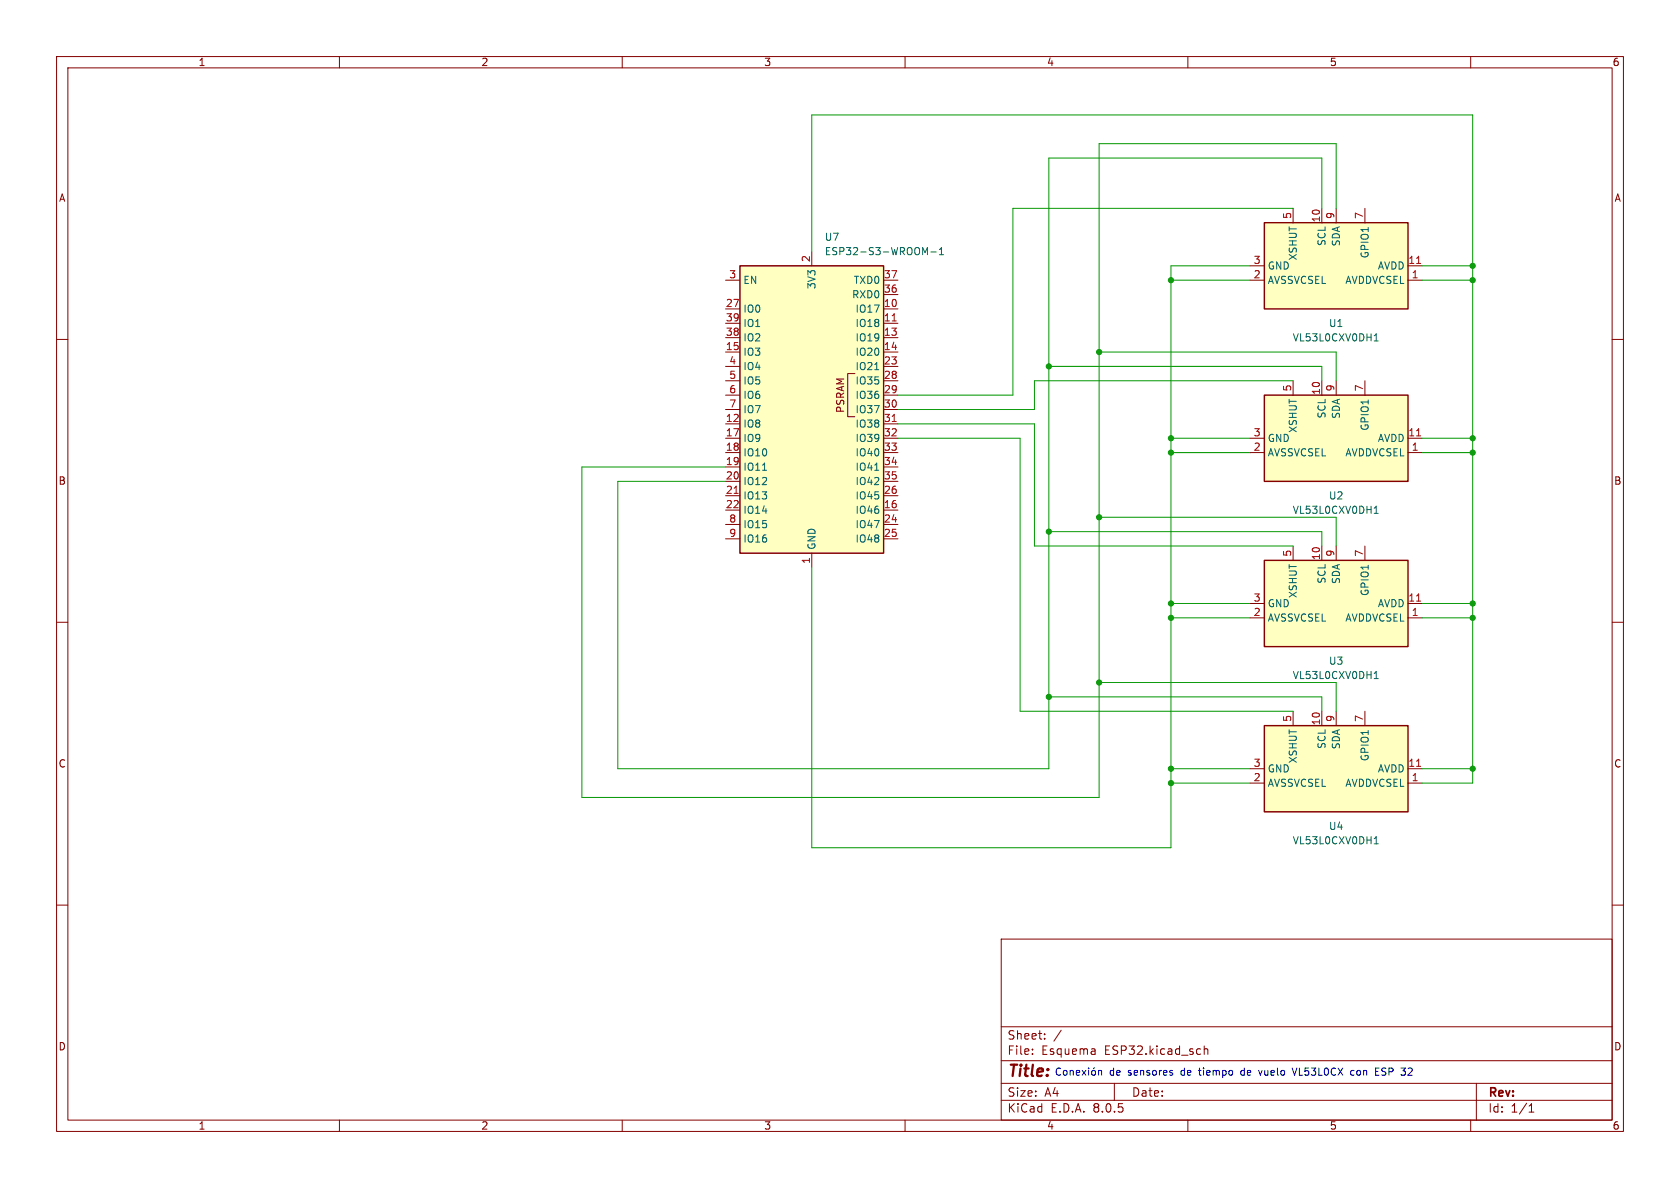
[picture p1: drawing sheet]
<svg xmlns="http://www.w3.org/2000/svg" width="297mm" height="210mm" viewBox="0 0 297 210" stroke-linecap="round" stroke-linejoin="round" font-family="sans-serif">
<g fill="none" stroke="#840000" stroke-width=".18">
<path d="M10 10h277v190h-277zM12 12h273v186h-273zM60 10v2M110 10v2M160 10v2M210 10v2M260 10v2M10 60h2M285 60h2M10 110h2M285 110h2M10 160h2"/>
<path d="M285 160h2M177 166h108v32h-108zM60 198v2M110 198v2M160 198v2M177 194.5h108M177 191.5h108M177 187.5h108M177 181.5h108M182.5 186.3v.1M182.5 185.5v.1M184.7 183.6v.1"/>
<path d="M184.7 182.8v.1M187.6 182.1l-1.3 2M193.5 185.5l.1 .9M193.6 186.3l-.1 .1M193.6 185.8h-.1M197 191.5v3M210 198v2M212.9 184.9v1.5M212.9 185.5l.2-.1 .4 .1v.9M260 198v2M261 191.5v6.5M270.3 196.6h.9"/>
<path d="M270.3 195.5l.4-.4v1.5"/>
</g>
<path d="M223.5 69.9h25.4v15.2h-25.4z" fill="#ffffc2"/>
<path d="M223.5 69.9h25.4v15.2h-25.4z" fill="none" stroke="#840000" stroke-width=".25"/>
<path d="M221 77.5h2.5M228.6 67.3v2.6M233.7 67.3v2.6M236.2 67.3v2.6M241.3 67.3v2.6M248.9 77.5h2.6M221 80h2.5M248.9 80h2.6" fill="none" stroke="#840000" stroke-width=".18"/>
<path d="M250.4 77.1h.8" fill="none" stroke="#a90000" stroke-width=".18"/>
<path d="M242.9 90.7h.8M242.9 89.8l.4-.3v1.2" fill="none" stroke="#006464" stroke-width=".18"/>
<path d="M223.5 128.3h25.4v15.2h-25.4z" fill="#ffffc2"/>
<path d="M223.5 128.3h25.4v15.2h-25.4z" fill="none" stroke="#840000" stroke-width=".25"/>
<path d="M221 138.4h2.5M221 135.9h2.5M228.6 125.7v2.6M233.7 125.7v2.6M236.2 125.7v2.6M241.3 125.7v2.6M248.9 138.4h2.6M248.9 135.9h2.6" fill="none" stroke="#840000" stroke-width=".18"/>
<path d="M250.4 135.5h.8" fill="none" stroke="#a90000" stroke-width=".18"/>
<path d="M242.9 149.2h.8M242.9 148.3l.4-.4v1.3" fill="none" stroke="#006464" stroke-width=".18"/>
<path d="M223.5 39.4h25.4v15.2h-25.4z" fill="#ffffc2"/>
<path d="M223.5 39.4h25.4v15.2h-25.4z" fill="none" stroke="#840000" stroke-width=".25"/>
<path d="M228.6 36.8v2.6M233.7 36.8v2.6M236.2 36.8v2.6M241.3 36.8v2.6M221 49.5h2.5M221 47h2.5M248.9 49.5h2.6M248.9 47h2.6" fill="none" stroke="#840000" stroke-width=".18"/>
<path d="M250.4 46.6h.8" fill="none" stroke="#a90000" stroke-width=".18"/>
<path d="M242.9 59.4l.4-.4v1.3M242.9 60.3h.8" fill="none" stroke="#006464" stroke-width=".18"/>
<path d="M223.5 99.1h25.4v15.2h-25.4z" fill="#ffffc2"/>
<path d="M223.5 99.1h25.4v15.2h-25.4z" fill="none" stroke="#840000" stroke-width=".25"/>
<path d="M228.6 96.5v2.6M233.7 96.5v2.6M236.2 96.5v2.6M241.3 96.5v2.6M221 109.2h2.5M221 106.7h2.5M248.9 109.2h2.6M248.9 106.7h2.6" fill="none" stroke="#840000" stroke-width=".18"/>
<path d="M250.4 106.3h.8" fill="none" stroke="#a90000" stroke-width=".18"/>
<path d="M242.9 120h.8M242.9 119.1l.4-.4v1.3" fill="none" stroke="#006464" stroke-width=".18"/>
<path d="M130.8 47h25.4v50.8h-25.4z" fill="#ffffc2"/>
<path d="M130.8 47h25.4v50.8h-25.4z" fill="none" stroke="#840000" stroke-width=".25"/>
<g fill="none" stroke="#840000" stroke-width=".18">
<path d="M128.3 54.6h2.5M128.3 57.2h2.5M128.3 59.7h2.5M128.3 49.5h2.5M143.5 44.5v2.5M156.2 54.6h2.5M156.2 57.2h2.5M156.2 59.7h2.5M156.2 49.5h2.5M156.2 52.1h2.5M128.3 74.9h2.5M128.3 62.2h2.5"/>
<path d="M128.3 77.5h2.5M128.3 64.8h2.5M128.3 67.3h2.5M128.3 69.9h2.5M128.3 72.4h2.5M151.1 66h-1.2v7.7h1.2M156.2 74.9h2.5M156.2 62.2h2.5M156.2 77.5h2.5M156.2 64.8h2.5M156.2 67.3h2.5M156.2 69.9h2.5"/>
<path d="M156.2 72.4h2.5M128.3 90.2h2.5M128.3 80h2.5M128.3 82.6h2.5M128.3 85.1h2.5M128.3 87.6h2.5M128.3 92.7h2.5M128.3 95.3h2.5M143.5 97.8v2.5M156.2 90.2h2.5M156.2 80h2.5M156.2 82.6h2.5"/>
<path d="M156.2 85.1h2.5M156.2 87.6h2.5M156.2 92.7h2.5M156.2 95.3h2.5"/>
</g>
<path d="M157.7 56.7h.7M157.7 74.5h.7M129.8 87.2h.7" fill="none" stroke="#a90000" stroke-width=".18"/>
<path d="M163.5 44.7l.5-.9v1.2M164.6 44.5h.9M166.1 45h.7M166.1 44.1l.3-.3v1.2M154.6 65.3h.8M134.8 83.1h.7M154.6 83.1h.8" fill="none" stroke="#006464" stroke-width=".18"/>
<g fill="none" stroke="#0000c2" stroke-width=".18">
<path d="M187.5 188.9a.6 .6 0 0 0-.8 .4 .6 .6 0 0 0 .6 .8l.2-.2M188.1 189.3l.3-.1 .2 .3v.3l-.2 .3-.3-.1-.1-.2zM189.2 189.3l.2-.1 .3 .1v.8M189.2 189.2v.9M190.3 189.6l.6-.1-.1-.2-.3-.1-.2 .2v.6h.5M191.3 189.2l.7 .9M192 189.2l-.7 .9M192.5 188.8v.1M192.5 189.2v.9M193.1 189.3l.3-.1 .3 .3v.3l-.3 .3-.3-.1-.1-.2zM193.5 188.7l-.2 .2M194.2 189.3l.2-.1 .3 .1 .1 .8"/>
<path d="M194.2 189.2v.9M200 189.3l-.3-.1-.2 .2v.2l.5 .1v.3h-.5M200.5 189.6l.6-.1-.1-.2-.3-.1-.2 .2 .1 .6h.4M201.6 189.3l.2-.1 .3 .1 .1 .8M201.6 189.2v.9M203.2 189.3l-.3-.1-.2 .2 .1 .2 .4 .1v.3h-.5M203.9 189.3l.3-.1 .2 .3v.3l-.2 .3-.3-.1-.1-.2zM205 189.2v.9M205.3 189.2l-.3 .3M205.7 189.6l.6-.1-.1-.2-.3-.1-.2 .2 .1 .6h.4M207.3 189.3l-.3-.1-.2 .2v.2l.5 .1v.3h-.5M219.5 189.3l-.1 .2 .1 .5"/>
<path d="M222.5 189.2l.3 .9 .3-.9M228.4 188.8l.5 1.3 .4-1.3M239.4 189.3l-.4-.1-.2 .3 .1 .5h.5M243.2 190.1h.6M243.2 188.8h.6M243.2 189.4h.4"/>
</g>
<g fill="none" stroke="#009600" stroke-width=".18">
<path d="M228.6 36.8h-49.5v33.1h-20.4M233.7 36.8v-8.9h-48.3v108h-76.2v-50.8h19.1M236.2 36.8v-11.4h-41.9v115.6h-91.4v-58.4h25.4M143.5 44.5v-24.2h116.8v118.1h-8.8M207 49.5h14M221 47h-14v102.9h-63.5v-49.6M251.5 47h8.8M251.5 49.5h8.8M158.7 77.5h21.6v48.2h48.3M158.7 74.9h24.2v21.6h45.7M185.4 64.8h48.3v2.5M194.3 62.2h41.9v5.1"/>
<path d="M207 77.5h14M228.6 67.3h-45.7v5.1h-24.2M251.5 77.5h8.8M185.4 94h48.3v2.5M194.3 91.4h41.9v5.1M207 80h14M251.5 80h8.8M207 106.7h14M207 109.2h14M251.5 106.7h8.8M251.5 109.2h8.8M185.4 123.2h48.3v2.5"/>
<path d="M194.3 120.7h41.9v5M207 138.4h14M207 135.9h14M251.5 135.9h8.8"/>
</g>
<g fill="#009600" stroke="#009600" stroke-width=".18">
<circle cx="260.3" cy="77.5" r=".46"/>
<circle cx="260.3" cy="49.5" r=".46"/>
<circle cx="260.3" cy="47" r=".46"/>
<circle cx="185.4" cy="64.8" r=".46"/>
<circle cx="207" cy="138.4" r=".46"/>
<circle cx="207" cy="106.7" r=".46"/>
<circle cx="207" cy="135.9" r=".46"/>
<circle cx="260.3" cy="109.2" r=".46"/>
<circle cx="260.3" cy="106.7" r=".46"/>
<circle cx="260.3" cy="80" r=".46"/>
<circle cx="260.3" cy="135.9" r=".46"/>
<circle cx="207" cy="80" r=".46"/>
<circle cx="207" cy="109.2" r=".46"/>
<circle cx="194.3" cy="91.4" r=".46"/>
<circle cx="194.3" cy="120.7" r=".46"/>
<circle cx="185.4" cy="123.2" r=".46"/>
<circle cx="207" cy="49.5" r=".46"/>
<circle cx="207" cy="77.5" r=".46"/>
<circle cx="194.3" cy="62.2" r=".46"/>
<circle cx="185.4" cy="94" r=".46"/>
</g>
<text font-size="2.8" fill="#840000" x="178" y="190.9">Title:</text>
<g font-size="2.1" fill="#840000">
<text x="178" y="184">Sheet:</text>
<text x="178" y="186.7">File:</text>
<text x="184.1" y="186.7">Esquema</text>
<text x="195.3" y="186.7">ESP32.kicad_sch</text>
<text x="178" y="196.9">KiCad</text>
<text x="178" y="194.1">Size:</text>
<text x="184.7" y="194.1">A4</text>
<text x="185.7" y="196.9">E.D.A.</text>
<text x="193.3" y="196.9">8.0.5</text>
<text x="200" y="194.1">Date:</text>
<text x="263" y="194.3">Rev:</text>
<text x="263" y="196.9">Id:</text>
<text x="267.1" y="196.9">1/1</text>
</g>
<g font-size="1.8" fill="#840000">
<text x="35" y="11.9">1</text>
<text x="85" y="11.9">2</text>
<text x="135" y="11.9">3</text>
<text x="185" y="11.9">4</text>
<text x="235" y="11.9">5</text>
<text x="285" y="11.9">6</text>
<text x="10.3" y="35.9">A</text>
<text x="285.3" y="35.9">A</text>
<text x="149.5" y="73.1" transform="rotate(-90 149.5 73.1)">PSRAM</text>
<text x="10.3" y="85.9">B</text>
<text x="285.3" y="85.9">B</text>
<text x="10.3" y="135.9">C</text>
<text x="285.3" y="135.9">C</text>
<text x="10.3" y="185.9">D</text>
<text x="285.3" y="185.9">D</text>
<text x="35" y="199.9">1</text>
<text x="85" y="199.9">2</text>
<text x="135" y="199.9">3</text>
<text x="185" y="199.9">4</text>
<text x="235" y="199.9">5</text>
<text x="285" y="199.9">6</text>
</g>
<g font-size="1.8" fill="#a90000">
<text x="228.3" y="38.8" transform="rotate(-90 228.3 38.8)">5</text>
<text x="233.4" y="39.4" transform="rotate(-90 233.4 39.4)">10</text>
<text x="236" y="38.8" transform="rotate(-90 236 38.8)">9</text>
<text x="241" y="38.8" transform="rotate(-90 241 38.8)">7</text>
<text x="143.3" y="46.4" transform="rotate(-90 143.3 46.4)">2</text>
<text x="221.5" y="46.7">3</text>
<text x="248.9" y="46.7">11</text>
<text x="128.8" y="49.3">3</text>
<text x="156.2" y="51.8">36</text>
<text x="156.2" y="49.3">37</text>
<text x="221.5" y="49.3">2</text>
<text x="249.5" y="49.3">1</text>
<text x="128.2" y="54.4">27</text>
<text x="128.2" y="59.4">38</text>
<text x="128.2" y="56.9">39</text>
<text x="156.2" y="54.4">10</text>
<text x="156.2" y="56.9">11</text>
<text x="156.2" y="59.4">13</text>
<text x="128.2" y="62">15</text>
<text x="128.8" y="64.5">4</text>
<text x="156.2" y="62">14</text>
<text x="156.2" y="64.5">23</text>
<text x="128.8" y="67.1">5</text>
<text x="128.8" y="69.6">6</text>
<text x="156.2" y="67.1">28</text>
<text x="156.2" y="69.6">29</text>
<text x="228.3" y="69.3" transform="rotate(-90 228.3 69.3)">5</text>
<text x="233.4" y="69.9" transform="rotate(-90 233.4 69.9)">10</text>
<text x="236" y="69.3" transform="rotate(-90 236 69.3)">9</text>
<text x="241" y="69.3" transform="rotate(-90 241 69.3)">7</text>
<text x="128.2" y="74.7">12</text>
<text x="128.2" y="77.2">17</text>
<text x="128.8" y="72.1">7</text>
<text x="156.2" y="72.1">30</text>
<text x="156.2" y="74.7">31</text>
<text x="156.2" y="77.2">32</text>
<text x="221.5" y="77.2">3</text>
<text x="248.9" y="77.2">11</text>
<text x="128.2" y="79.8">18</text>
<text x="128.2" y="82.3">19</text>
<text x="156.2" y="79.8">33</text>
<text x="156.2" y="82.3">34</text>
<text x="221.5" y="79.8">2</text>
<text x="249.5" y="79.8">1</text>
<text x="128.2" y="84.8">20</text>
<text x="128.2" y="87.4">21</text>
<text x="128.2" y="89.9">22</text>
<text x="156.2" y="89.9">16</text>
<text x="156.2" y="87.4">26</text>
<text x="156.2" y="84.8">35</text>
<text x="128.8" y="92.5">8</text>
<text x="128.8" y="95">9</text>
<text x="156.2" y="92.5">24</text>
<text x="156.2" y="95">25</text>
<text x="143.3" y="99.8" transform="rotate(-90 143.3 99.8)">1</text>
<text x="228.3" y="98.5" transform="rotate(-90 228.3 98.5)">5</text>
<text x="233.4" y="99.1" transform="rotate(-90 233.4 99.1)">10</text>
<text x="236" y="98.5" transform="rotate(-90 236 98.5)">9</text>
<text x="241" y="98.5" transform="rotate(-90 241 98.5)">7</text>
<text x="221.5" y="106.4">3</text>
<text x="248.9" y="106.4">11</text>
<text x="221.5" y="109">2</text>
<text x="249.5" y="109">1</text>
<text x="228.3" y="127.7" transform="rotate(-90 228.3 127.7)">5</text>
<text x="233.4" y="128.3" transform="rotate(-90 233.4 128.3)">10</text>
<text x="236" y="127.7" transform="rotate(-90 236 127.7)">9</text>
<text x="241" y="127.7" transform="rotate(-90 241 127.7)">7</text>
<text x="221.5" y="135.6">3</text>
<text x="248.9" y="135.6">11</text>
<text x="221.5" y="138.2">2</text>
<text x="249.5" y="138.2">1</text>
</g>
<g font-size="1.8" fill="#006464">
<text x="145.7" y="42.8">U7</text>
<text x="145.7" y="45.3">ESP32-S3-WROOM-1</text>
<text x="224" y="47.9">GND</text>
<text x="229.5" y="46.1" transform="rotate(-90 229.5 46.1)">XSHUT</text>
<text x="234.5" y="43.6" transform="rotate(-90 234.5 43.6)">SCL</text>
<text x="237.1" y="43.6" transform="rotate(-90 237.1 43.6)">SDA</text>
<text x="242.2" y="45.8" transform="rotate(-90 242.2 45.8)">GPIO1</text>
<text x="243.5" y="47.9">AVDD</text>
<text x="131.3" y="50.4">EN</text>
<text x="144.4" y="51.2" transform="rotate(-90 144.4 51.2)">3V3</text>
<text x="150.5" y="52.9">RXD0</text>
<text x="150.8" y="50.4">TXD0</text>
<text x="224" y="50.4">AVSSVCSEL</text>
<text x="237.7" y="50.4">AVDDVCSEL</text>
<text x="131.3" y="55.5">IO0</text>
<text x="131.3" y="58">IO1</text>
<text x="151.1" y="55.5">IO17</text>
<text x="151.1" y="58">IO18</text>
<text x="234.8" y="58">U1</text>
<text x="131.3" y="63.1">IO3</text>
<text x="131.3" y="60.6">IO2</text>
<text x="131.3" y="65.6">IO4</text>
<text x="151.1" y="60.6">IO19</text>
<text x="151.1" y="63.1">IO20</text>
<text x="151.1" y="65.6">IO21</text>
<text x="228.4" y="60.6">VL53L0CXV0DH1</text>
<text x="131.3" y="68.2">IO5</text>
<text x="131.3" y="70.7">IO6</text>
<text x="151.1" y="68.2">IO35</text>
<text x="151.1" y="70.7">IO36</text>
<text x="131.3" y="75.8">IO8</text>
<text x="131.3" y="73.3">IO7</text>
<text x="151.1" y="73.3">IO37</text>
<text x="151.1" y="75.8">IO38</text>
<text x="229.5" y="76.6" transform="rotate(-90 229.5 76.6)">XSHUT</text>
<text x="234.5" y="74.1" transform="rotate(-90 234.5 74.1)">SCL</text>
<text x="237.1" y="74.1" transform="rotate(-90 237.1 74.1)">SDA</text>
<text x="242.2" y="76.2" transform="rotate(-90 242.2 76.2)">GPIO1</text>
<text x="131.3" y="78.3">IO9</text>
<text x="131.3" y="80.9">IO10</text>
<text x="131.3" y="83.4">IO11</text>
<text x="151.1" y="78.3">IO39</text>
<text x="151.1" y="80.9">IO40</text>
<text x="151.1" y="83.4">IO41</text>
<text x="224" y="80.9">AVSSVCSEL</text>
<text x="224" y="78.3">GND</text>
<text x="237.7" y="80.9">AVDDVCSEL</text>
<text x="243.5" y="78.3">AVDD</text>
<text x="131.3" y="86">IO12</text>
<text x="131.3" y="88.5">IO13</text>
<text x="151.1" y="88.5">IO45</text>
<text x="151.1" y="86">IO42</text>
<text x="234.8" y="88.5">U2</text>
<text x="131.3" y="91">IO14</text>
<text x="131.3" y="93.6">IO15</text>
<text x="151.1" y="91">IO46</text>
<text x="151.1" y="93.6">IO47</text>
<text x="228.4" y="91">VL53L0CXV0DH1</text>
<text x="131.3" y="96.1">IO16</text>
<text x="144.4" y="97.3" transform="rotate(-90 144.4 97.3)">GND</text>
<text x="151.1" y="96.1">IO48</text>
<text x="224" y="107.5">GND</text>
<text x="229.5" y="105.8" transform="rotate(-90 229.5 105.8)">XSHUT</text>
<text x="234.5" y="103.3" transform="rotate(-90 234.5 103.3)">SCL</text>
<text x="237.1" y="103.3" transform="rotate(-90 237.1 103.3)">SDA</text>
<text x="242.2" y="105.5" transform="rotate(-90 242.2 105.5)">GPIO1</text>
<text x="243.5" y="107.5">AVDD</text>
<text x="224" y="110.1">AVSSVCSEL</text>
<text x="237.7" y="110.1">AVDDVCSEL</text>
<text x="234.8" y="117.7">U3</text>
<text x="228.4" y="120.2">VL53L0CXV0DH1</text>
<text x="224" y="136.8">GND</text>
<text x="229.5" y="135" transform="rotate(-90 229.5 135)">XSHUT</text>
<text x="234.5" y="132.5" transform="rotate(-90 234.5 132.5)">SCL</text>
<text x="237.1" y="132.5" transform="rotate(-90 237.1 132.5)">SDA</text>
<text x="242.2" y="134.7" transform="rotate(-90 242.2 134.7)">GPIO1</text>
<text x="243.5" y="136.8">AVDD</text>
<text x="224" y="139.3">AVSSVCSEL</text>
<text x="237.7" y="139.3">AVDDVCSEL</text>
<text x="228.4" y="149.5">VL53L0CXV0DH1</text>
<text x="234.8" y="146.9">U4</text>
</g>
<g font-size="1.8" fill="#0000c2">
<text x="196.1" y="190.4">de</text>
<text x="209" y="190.4">de</text>
<text x="212.5" y="190.4">tiempo</text>
<text x="220" y="190.4">de</text>
<text x="223.4" y="190.4">vuelo</text>
<text x="229.6" y="190.4">VL53L0CX</text>
<text x="240.1" y="190.4">con</text>
<text x="244.6" y="190.4">ESP</text>
<text x="249.4" y="190.4">32</text>
</g>
</svg>
